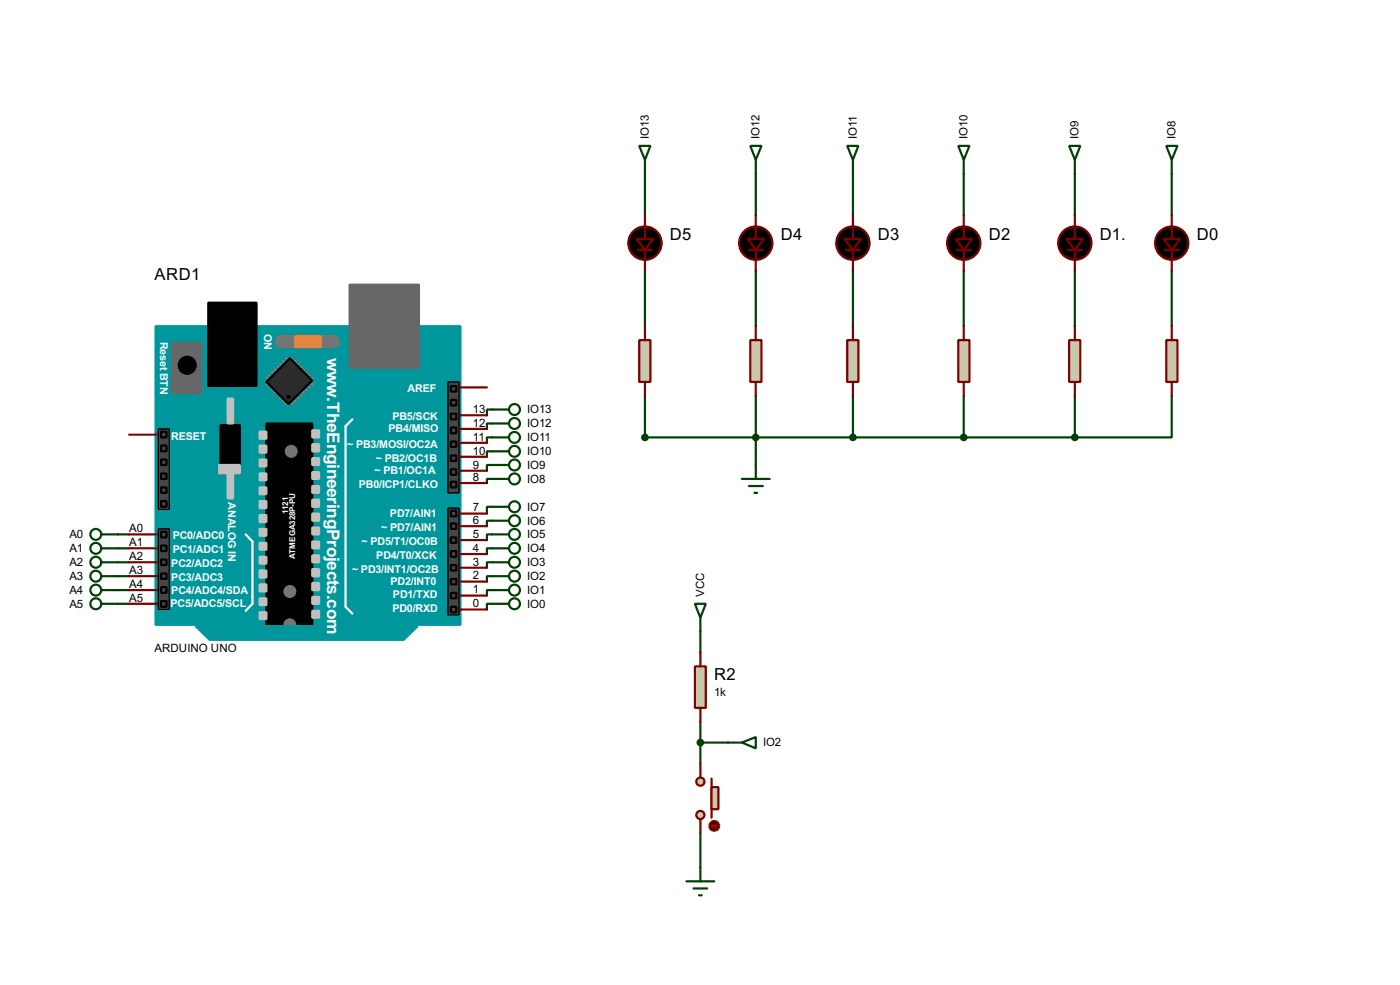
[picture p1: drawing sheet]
<svg xmlns="http://www.w3.org/2000/svg" width="256mm" height="180mm" viewBox="0 0 256 180" stroke-linecap="round" stroke-linejoin="round" font-family="sans-serif">
<g fill="none" stroke="#004000" stroke-width=".4">
<path d="M118.2 31.8v7.6M138.5 31.8v7.6M156.3 31.8v7.6M176.6 31.8v7.6M196.9 31.8v7.6M214.7 31.8v7.6M118.2 49.6v10.1M138.5 49.6v10.1M156.3 49.6v10.1M176.6 49.6v10.1M196.9 49.6v10.1M214.7 49.6v10.1"/>
<path d="M90.2 75h-1v1M90.2 77.5h-1v1M118.2 72.4v7.7h78.7M138.5 72.4v12.7M156.3 72.4v7.7M176.6 72.4v7.7M196.9 72.4v7.7M214.7 72.4v7.7h-17.8M21.6 97.8h2.1M90.2 80.1h-1v1M90.2 82.6h-1v1M90.2 85.1h-1v1.1"/>
<path d="M90.2 87.7h-1v.7M90.2 92.8h-1v1.2M90.2 95.3h-1v1M90.2 97.8h-1v1.1M21.6 110.5h2.1M21.6 108h2.1M21.6 105.5h2.1M21.6 102.9h2.1M21.6 100.4h2.1M90.2 100.4h-1v1M90.2 102.9h-1v1M90.2 105.5h-1v1"/>
<path d="M90.2 108h-1v1M90.2 110.5h-1v1.1M128.3 115.6v3.8M128.3 132.1v7.7M128.3 135.9h5.1M128.3 152.5v6.3"/>
</g>
<path d="M28.5 59.7h55.9v54.7h-55.9z" fill="#00979c" stroke="#00979c" stroke-width=".4"/>
<g fill="#686767" stroke="#686767" stroke-width=".4">
<path d="M64.1 52.1h12.7v15.3h-12.7z"/>
<path d="M31.6 62.8h5.3v9.1h-5.3z"/>
</g>
<path d="M38.2 55.4h8.8v15.3h-8.8zM40.4 77.8h3.6v8.9h-3.6zM48.8 77.5h8.4v36.9h-8.4z" fill="#000" stroke="#000" stroke-width=".4"/>
<path d="M64.6 76.8l-1.3 1.2v33.1l1.3 1.2M45 97.8l1.3 1.3v11.4l-1.3 1.3" fill="none" stroke="#fff" stroke-width=".4"/>
<g fill="#c0c0c0" stroke="#c0c0c0" stroke-width=".4">
<path d="M57.2 78.8h1.3v1.3h-1.3z"/>
<path d="M57.2 81.3h1.3v1.3h-1.3z"/>
<path d="M57.2 83.9h1.3v1.2h-1.3z"/>
<path d="M57.2 86.4h1.3v1.3h-1.3z"/>
<path d="M57.2 89h1.3v1.2h-1.3z"/>
<path d="M57.2 91.5h1.3v1.3h-1.3z"/>
<path d="M57.2 94h1.3v1.3h-1.3z"/>
<path d="M57.2 96.6h1.3v1.2h-1.3z"/>
<path d="M57.2 99.1h1.3v1.3h-1.3z"/>
<path d="M57.2 101.7h1.3v1.2h-1.3z"/>
<path d="M57.2 104.2h1.3v1.3h-1.3z"/>
<path d="M57.2 106.7h1.3v1.3h-1.3z"/>
<path d="M57.2 109.3h1.3v1.2h-1.3z"/>
<path d="M57.2 111.8h1.3v1.3h-1.3z"/>
<path d="M47.6 79h1.2v1.3h-1.2z"/>
<path d="M47.6 81.6h1.2v1.3h-1.2z"/>
<path d="M47.6 84.1h1.2v1.3h-1.2z"/>
<path d="M47.6 86.7h1.2v1.2h-1.2z"/>
<path d="M47.6 89.2h1.2v1.3h-1.2z"/>
<path d="M47.6 91.7h1.2v1.3h-1.2z"/>
<path d="M47.6 94.3h1.2v1.3h-1.2z"/>
<path d="M47.6 96.8h1.2v1.3h-1.2z"/>
<path d="M47.6 99.4h1.2v1.2h-1.2z"/>
<path d="M47.6 101.9h1.2v1.3h-1.2z"/>
<path d="M47.6 104.4h1.2v1.3h-1.2z"/>
<path d="M47.6 107h1.2v1.3h-1.2z"/>
<path d="M47.6 109.5h1.2v1.3h-1.2z"/>
<path d="M47.6 112.1h1.2v1.2h-1.2z"/>
<path d="M40.2 85.1h3.8v1.6h-3.8z"/>
<path d="M41.7 73h1v4.5h-1z"/>
<path d="M41.7 86.7h1v4.5h-1z"/>
</g>
<circle cx="34.3" cy="66.9" r="1.55" fill="#000" stroke="#000" stroke-width=".4"/>
<path d="M51.6 62.5h9.4" fill="none" stroke="#757575" stroke-width="2.6"/>
<path d="M54.2 61.5h4.5v2.1h-4.5z" fill="#ff8000" stroke="#ff8000" stroke-width=".4"/>
<g fill="none" stroke="#808080" stroke-width=".45">
<path d="M48.8 69.1l.5 .6M49.3 68.6l.5 .5M49.3 69.9l-.5 .5M49.8 68.1l.5 .5M49.8 70.4l-.5 .5M50.3 67.6l.6 .5M50.3 70.9l-.5 .5M50.9 67.1l.5 .5M50.9 71.4l-.6 .5M51.4 66.6l.5 .5M51.4 71.9l-.5 .5M51.9 66.1l.5 .5"/>
<path d="M51.9 72.4l-.5 .6M52.4 65.6l.5 .5M52.4 73l-.5 .5M52.9 73.5l-.5 .5M53.1 73.5l.5 .5M53.6 73l.6 .5M53.6 65.6l-.5 .5M54.2 72.4l.5 .6M54.2 66.1l-.6 .5M54.7 71.9l.5 .5M54.7 66.6l-.5 .5M55.2 71.4l.5 .5"/>
<path d="M55.2 67.1l-.5 .5M55.7 70.9l.5 .5M55.7 67.6l-.5 .5M56.2 70.4l.5 .5M56.2 68.1l-.5 .5M56.7 69.9l.5 .5M56.7 68.6l-.5 .5M57.2 69.1l-.5 .6"/>
</g>
<path d="M53.1 65.6l4.1 4.1-4.3 4.3-4.1-4.1z" fill-rule="evenodd" fill="#2c2c2c" stroke="#000" stroke-width=".4"/>
<circle cx="52.8" cy="72.7" r=".3" fill="#000" stroke="#000" stroke-width=".18"/>
<path d="M82.1 69.9h2v20.3h-2z" fill="#464646" stroke="#000" stroke-width=".25"/>
<circle cx="53.1" cy="108.3" r="1.1" fill="#757575" stroke="#757575" stroke-width=".18"/>
<g fill="#464646" stroke="#000" stroke-width=".4">
<path d="M82.6 70.7h1v1h-1z"/>
<path d="M82.6 75.7h1v1.1h-1z"/>
<path d="M82.6 78.3h1v1h-1z"/>
<path d="M82.6 80.8h1v1h-1z"/>
<path d="M82.6 83.4h1v1h-1z"/>
<path d="M82.6 85.9h1v1h-1z"/>
<path d="M82.6 73.2h1v1h-1z"/>
<path d="M82.6 88.2h1v1h-1z"/>
</g>
<g fill="#757575" stroke="#757575" stroke-width=".18">
<circle cx="53.3" cy="82.6" r="1.1"/>
<circle cx="53.1" cy="114.4" r="1.1"/>
</g>
<path d="M35.9 114.6h40.6l-2.5 2.5h-35.6z" fill-rule="evenodd" fill="#00979c" stroke="#00979c" stroke-width=".4"/>
<g fill="#464646" stroke="#000" stroke-width=".25">
<path d="M29 78.5h2v14.8h-2z"/>
<path d="M82.1 93h2v19.6h-2z"/>
<path d="M29 96.8h2v14.8h-2z"/>
</g>
<g fill="#464646" stroke="#000" stroke-width=".4">
<path d="M29.5 81.6h1v1h-1z"/>
<path d="M29.5 86.7h1v1h-1z"/>
<path d="M29.5 91.7h1v1.1h-1z"/>
<path d="M29.5 89.2h1v1h-1z"/>
<path d="M29.5 84.1h1v1h-1z"/>
<path d="M29.5 79h1v1.1h-1z"/>
<path d="M82.6 93.5h1v1h-1z"/>
<path d="M82.6 95.8h1v1h-1z"/>
<path d="M82.6 98.4h1v1h-1z"/>
<path d="M82.6 100.9h1v1h-1z"/>
<path d="M82.6 103.4h1v1h-1z"/>
<path d="M82.6 106h1v1h-1z"/>
<path d="M82.6 108.5h1v1h-1z"/>
<path d="M82.6 111.1h1v1h-1z"/>
<path d="M29.5 97.3h1v1.1h-1z"/>
<path d="M29.5 99.9h1v1h-1z"/>
<path d="M29.5 102.4h1v1h-1z"/>
<path d="M29.5 105h1v1h-1z"/>
<path d="M29.5 107.5h1v1h-1z"/>
<path d="M29.5 110h1v1.1h-1z"/>
</g>
<g fill="none" stroke="#800000" stroke-width=".4">
<path d="M156.3 39.4v4.3M176.6 39.4v4.3M196.9 39.4v4.3M214.7 39.4v4.3M155 45.8h2.5M156.3 45.8v3.8M175.3 45.8h2.6M176.6 45.8v3.8M195.6 45.8h2.6M196.9 45.8v3.8M213.4 45.8h2.6M214.7 45.8v3.8"/>
<path d="M23.7 79.6h5.1M84.1 78.5h5.1M84.1 76h5.1M84.1 70.9h5.1M23.7 97.8h5.1M84.1 98.9h5.1M84.1 96.3h5.1M84.1 94h5.1M84.1 88.4h5.1M84.1 86.2h5.1M84.1 83.6h5.1M84.1 81.1h5.1"/>
<path d="M23.7 110.5h5.1M23.7 108h5.1M23.7 105.5h5.1M23.7 102.9h5.1M23.7 100.4h5.1M84.1 111.6h5.1M84.1 109h5.1M84.1 106.5h5.1M84.1 103.9h5.1M84.1 101.4h5.1"/>
</g>
<g fill="none" stroke="#004000" stroke-width=".4">
<path d="M155.2 26.7h2.1l-1 2.6zM156.3 29.3v2.5M175.6 26.7h2l-1 2.6zM176.6 29.3v2.5M195.9 26.7h2l-1 2.6zM196.9 29.3v2.5M213.7 26.7h2l-1 2.6zM214.7 29.3v2.5M90.2 75h3.1M90.2 77.5h3.1M18.6 97.8h3M90.2 80.1h3.1"/>
<path d="M90.2 82.6h3.1M90.2 85.1h3.1M90.2 87.7h3.1M90.2 92.8h3.1M90.2 95.3h3.1M90.2 97.8h3.1M18.6 100.4h3M18.6 102.9h3M18.6 105.5h3M18.6 108h3M18.6 110.5h3M90.2 100.4h3.1"/>
<path d="M90.2 102.9h3.1M90.2 105.5h3.1M90.2 108h3.1M90.2 110.5h3.1"/>
<circle cx="94.2" cy="77.5" r="1"/>
<circle cx="94.2" cy="75" r="1"/>
<circle cx="17.5" cy="97.8" r="1"/>
<circle cx="94.2" cy="85.1" r="1"/>
<circle cx="94.2" cy="95.3" r="1"/>
<circle cx="94.2" cy="80.1" r="1"/>
<circle cx="94.2" cy="82.6" r="1"/>
<circle cx="94.2" cy="87.7" r="1"/>
<circle cx="94.2" cy="97.8" r="1"/>
<circle cx="94.2" cy="92.8" r="1"/>
<circle cx="17.5" cy="105.5" r="1"/>
<circle cx="17.5" cy="102.9" r="1"/>
<circle cx="17.5" cy="110.5" r="1"/>
<circle cx="17.5" cy="108" r="1"/>
<circle cx="17.5" cy="100.4" r="1"/>
<circle cx="94.2" cy="102.9" r="1"/>
<circle cx="94.2" cy="105.5" r="1"/>
<circle cx="94.2" cy="100.4" r="1"/>
<circle cx="94.2" cy="108" r="1"/>
<circle cx="94.2" cy="110.5" r="1"/>
</g>
<g fill="#000" stroke="#800000" stroke-width=".4">
<path d="M154.7 43.7h3.1l-1.5 2.1zM175.1 43.7h3l-1.5 2.1zM195.4 43.7h3l-1.5 2.1zM213.2 43.7h3l-1.5 2.1z"/>
<circle cx="156.2" cy="44.5" r="3.1"/>
<circle cx="176.5" cy="44.5" r="3.1"/>
<circle cx="196.9" cy="44.5" r="3.1"/>
<circle cx="214.6" cy="44.5" r="3.1"/>
</g>
<path d="M155.2 44.5h2.1M155.8 44h1v1h-1zM156.3 43.5v2M175.6 44.5h2M176.1 44h1v1h-1zM176.6 43.5v2M195.9 44.5h2M196.4 44h1v1h-1zM196.9 43.5v2M213.7 44.5h2M214.2 44h1v1h-1zM214.7 43.5v2" fill="none" stroke="#000040" stroke-width=".2"/>
<path d="M155.2 62.3h2.1v7.6h-2.1z" fill="#c8c8aa" stroke="#800000" stroke-width=".4"/>
<path d="M156.3 59.7v2.6M156.3 69.9v2.5" fill="none" stroke="#800000" stroke-width=".4"/>
<path d="M175.6 62.3h2v7.6h-2z" fill="#c8c8aa" stroke="#800000" stroke-width=".4"/>
<path d="M176.6 59.7v2.6M176.6 69.9v2.5" fill="none" stroke="#800000" stroke-width=".4"/>
<path d="M195.9 62.3h2v7.6h-2z" fill="#c8c8aa" stroke="#800000" stroke-width=".4"/>
<path d="M196.9 59.7v2.6M196.9 69.9v2.5" fill="none" stroke="#800000" stroke-width=".4"/>
<path d="M213.7 62.3h2v7.6h-2z" fill="#c8c8aa" stroke="#800000" stroke-width=".4"/>
<path d="M118.2 39.4v4.3M138.5 39.4v4.3M116.9 45.8h2.5M118.2 45.8v3.8M137.2 45.8h2.6M138.5 45.8v3.8M214.7 59.7v2.6M214.7 69.9v2.5" fill="none" stroke="#800000" stroke-width=".4"/>
<g fill="#004000" stroke="#004000" stroke-width=".4">
<circle cx="196.9" cy="80.1" r=".5"/>
<circle cx="176.5" cy="80.1" r=".5"/>
</g>
<g fill="#000" stroke="#800000" stroke-width=".4">
<path d="M116.6 43.7h3.1l-1.5 2.1zM137 43.7h3l-1.5 2.1z"/>
<circle cx="118.1" cy="44.5" r="3.1"/>
<circle cx="138.4" cy="44.5" r="3.1"/>
</g>
<path d="M117.1 44.5h2.1M117.7 44h1v1h-1zM118.2 43.5v2M137.5 44.5h2M138 44h1v1h-1zM138.5 43.5v2" fill="none" stroke="#000040" stroke-width=".2"/>
<path d="M117.1 26.7h2.1l-1 2.6zM118.2 29.3v2.5M137.5 26.7h2l-1 2.6zM138.5 29.3v2.5" fill="none" stroke="#004000" stroke-width=".4"/>
<path d="M117.1 62.3h2.1v7.6h-2.1z" fill="#c8c8aa" stroke="#800000" stroke-width=".4"/>
<path d="M118.2 59.7v2.6M118.2 69.9v2.5" fill="none" stroke="#800000" stroke-width=".4"/>
<path d="M137.5 62.3h2v7.6h-2z" fill="#c8c8aa" stroke="#800000" stroke-width=".4"/>
<path d="M138.5 59.7v2.6M138.5 69.9v2.5" fill="none" stroke="#800000" stroke-width=".4"/>
<g fill="#004000" stroke="#004000" stroke-width=".4">
<circle cx="156.2" cy="80.1" r=".5"/>
<circle cx="118.1" cy="80.1" r=".5"/>
<circle cx="138.4" cy="80.1" r=".5"/>
</g>
<path d="M135.9 87.7h5.1M137.2 89h2.6M138.2 90.2h.5M138.5 85.1v2.6" fill="none" stroke="#004000" stroke-width=".4"/>
<g fill="#c8c8aa" stroke="#800000" stroke-width=".4">
<circle cx="128.3" cy="149.2" r=".75"/>
<circle cx="128.3" cy="143.1" r=".75"/>
</g>
<path d="M130.4 142.5v7.2" fill="none" stroke="#800000" stroke-width=".4"/>
<path d="M130.4 144.1h1.2v4h-1.2z" fill="#c8c8aa" stroke="#800000" stroke-width=".4"/>
<path d="M128.3 139.8v2.5M128.3 149.9v2.6" fill="none" stroke="#800000" stroke-width=".4"/>
<circle cx="130.8" cy="151.2" r="1" fill="#400000" stroke="#f00" stroke-width=".2"/>
<path d="M130.4 151.2h1M130.4 151.2l.2 .2M130.6 150.9l-.2 .3M131.1 150.9l.3 .3M131.4 151.2l-.3 .2" fill="none" stroke="#f00" stroke-width=".2"/>
<path d="M127.3 110.5h2l-1 2.6zM128.3 113.1v2.5" fill="none" stroke="#004000" stroke-width=".4"/>
<path d="M127.3 122h2v7.6h-2z" fill="#c8c8aa" stroke="#800000" stroke-width=".4"/>
<path d="M128.3 119.4v2.6M128.3 129.6v2.5" fill="none" stroke="#800000" stroke-width=".4"/>
<path d="M133.4 135.9h2.5M135.9 135.9l2.6-1v2.1zM128.3 158.8v2.5M125.8 161.3h5.1M127.1 162.6h2.5M128.1 163.9h.5" fill="none" stroke="#004000" stroke-width=".4"/>
<circle cx="128.3" cy="135.9" r=".5" fill="#004000" stroke="#004000" stroke-width=".4"/>
<g font-size="3.6" fill="#fff">
<text x="59.9" y="65.4" transform="rotate(90 59.9 65.4)">w</text>
<text x="59.9" y="72.7" transform="rotate(90 59.9 72.7)">.TheEngineeringProjects.com</text>
</g>
<g font-size="3.4">
<text x="122.7" y="44">D5</text>
<text x="143.1" y="44">D4</text>
<text x="160.8" y="44">D3</text>
<text x="181.2" y="44">D2</text>
<text x="201.5" y="44">D1.</text>
<text x="219.3" y="44">D0</text>
<text x="28.3" y="51.3">ARD1</text>
<text x="130.9" y="124.5">R2</text>
</g>
<g font-size="2.4">
<text x="118.9" y="25.4" transform="rotate(-90 118.9 25.4)">IO13</text>
<text x="139.2" y="25.4" transform="rotate(-90 139.2 25.4)">IO12</text>
<text x="157" y="25.4" transform="rotate(-90 157 25.4)">IO11</text>
<text x="177.3" y="25.4" transform="rotate(-90 177.3 25.4)">IO10</text>
<text x="197.6" y="25.4" transform="rotate(-90 197.6 25.4)">IO9</text>
<text x="215.4" y="25.4" transform="rotate(-90 215.4 25.4)">IO8</text>
<text x="86.7" y="75.6">13</text>
<text x="96.6" y="75.7">IO13</text>
<text x="86.7" y="83.2">10</text>
<text x="86.7" y="80.7">11</text>
<text x="86.7" y="78.1">12</text>
<text x="96.6" y="78.2">IO12</text>
<text x="96.6" y="80.8">IO11</text>
<text x="96.6" y="83.3">IO10</text>
<text x="86.7" y="88">8</text>
<text x="86.7" y="85.7">9</text>
<text x="96.6" y="85.8">IO9</text>
<text x="96.6" y="88.4">IO8</text>
<text x="86.7" y="95.9">6</text>
<text x="86.7" y="93.6">7</text>
<text x="96.6" y="93.5">IO7</text>
<text x="12.7" y="101.1">A1</text>
<text x="12.7" y="98.5">A0</text>
<text x="23.7" y="100">A1</text>
<text x="23.7" y="97.4">A0</text>
<text x="86.7" y="101">4</text>
<text x="86.7" y="98.5">5</text>
<text x="96.6" y="96">IO6</text>
<text x="96.6" y="98.5">IO5</text>
<text x="96.6" y="101.1">IO4</text>
<text x="12.7" y="106.2">A3</text>
<text x="12.7" y="103.6">A2</text>
<text x="23.7" y="107.6">A4</text>
<text x="23.7" y="105.1">A3</text>
<text x="23.7" y="102.5">A2</text>
<text x="86.7" y="106.1">2</text>
<text x="86.7" y="103.5">3</text>
<text x="96.6" y="103.6">IO3</text>
<text x="96.6" y="106.2">IO2</text>
<text x="12.7" y="111.2">A5</text>
<text x="12.7" y="108.7">A4</text>
<text x="23.7" y="110.1">A5</text>
<text x="86.7" y="111.2">0</text>
<text x="86.7" y="108.6">1</text>
<text x="96.6" y="108.7">IO1</text>
<text x="96.6" y="111.2">IO0</text>
<text x="129" y="109.2" transform="rotate(-90 129 109.2)">VCC</text>
<text x="28.3" y="119.3">ARDUINO UNO</text>
<text x="130.8" y="127.5">1k</text>
<text x="139.8" y="136.6">IO2</text>
</g>
<g font-size="2.2" fill="#fff">
<text x="29.3" y="62.6" transform="rotate(90 29.3 62.6)">Reset BTN</text>
<text x="48.4" y="61.1" transform="rotate(90 48.4 61.1)">ON</text>
<text x="74.6" y="71.8">AREF</text>
<text x="71.9" y="76.9">PB5/SCK</text>
<text x="31.3" y="80.4">RESET</text>
<text x="63.6" y="82">~ PB3/MOSI/OC2A</text>
<text x="71.2" y="79.2">PB4/MISO</text>
<text x="65.7" y="89.4">PB0/ICP1/CLKO</text>
<text x="68.6" y="86.8">~ PB1/OC1A</text>
<text x="68.9" y="84.5">~ PB2/OC1B</text>
<text x="41.8" y="91.9" transform="rotate(90 41.8 91.9)">ANALOG IN</text>
<text x="71.4" y="94.7">PD7/AIN1</text>
<text x="31.6" y="101.2">PC1/ADC1</text>
<text x="31.6" y="98.7">PC0/ADC0</text>
<text x="66.3" y="99.8">~ PD5/T1/OC0B</text>
<text x="69.9" y="97.2">~ PD7/AIN1</text>
<text x="31.4" y="106.4">PC3/ADC3</text>
<text x="31.4" y="103.8">PC2/ADC2</text>
<text x="64.5" y="104.8">~ PD3/INT1/OC2B</text>
<text x="68.9" y="102.3">PD4/T0/XCK</text>
<text x="71.5" y="107.1">PD2/INT0</text>
<text x="31.2" y="111.2">PC5/ADC5/SCL</text>
<text x="31.4" y="108.7">PC4/ADC4/SDA</text>
<text x="71.9" y="112">PD0/RXD</text>
<text x="72" y="109.4">PD1/TXD</text>
</g>
<g font-size="1.7" fill="#fff">
<text x="52.8" y="94.1" transform="rotate(-90 52.8 94.1)">1121</text>
<text x="54.1" y="102.3" transform="rotate(-90 54.1 102.3)">ATMEGA328P-PU</text>
</g>
</svg>
